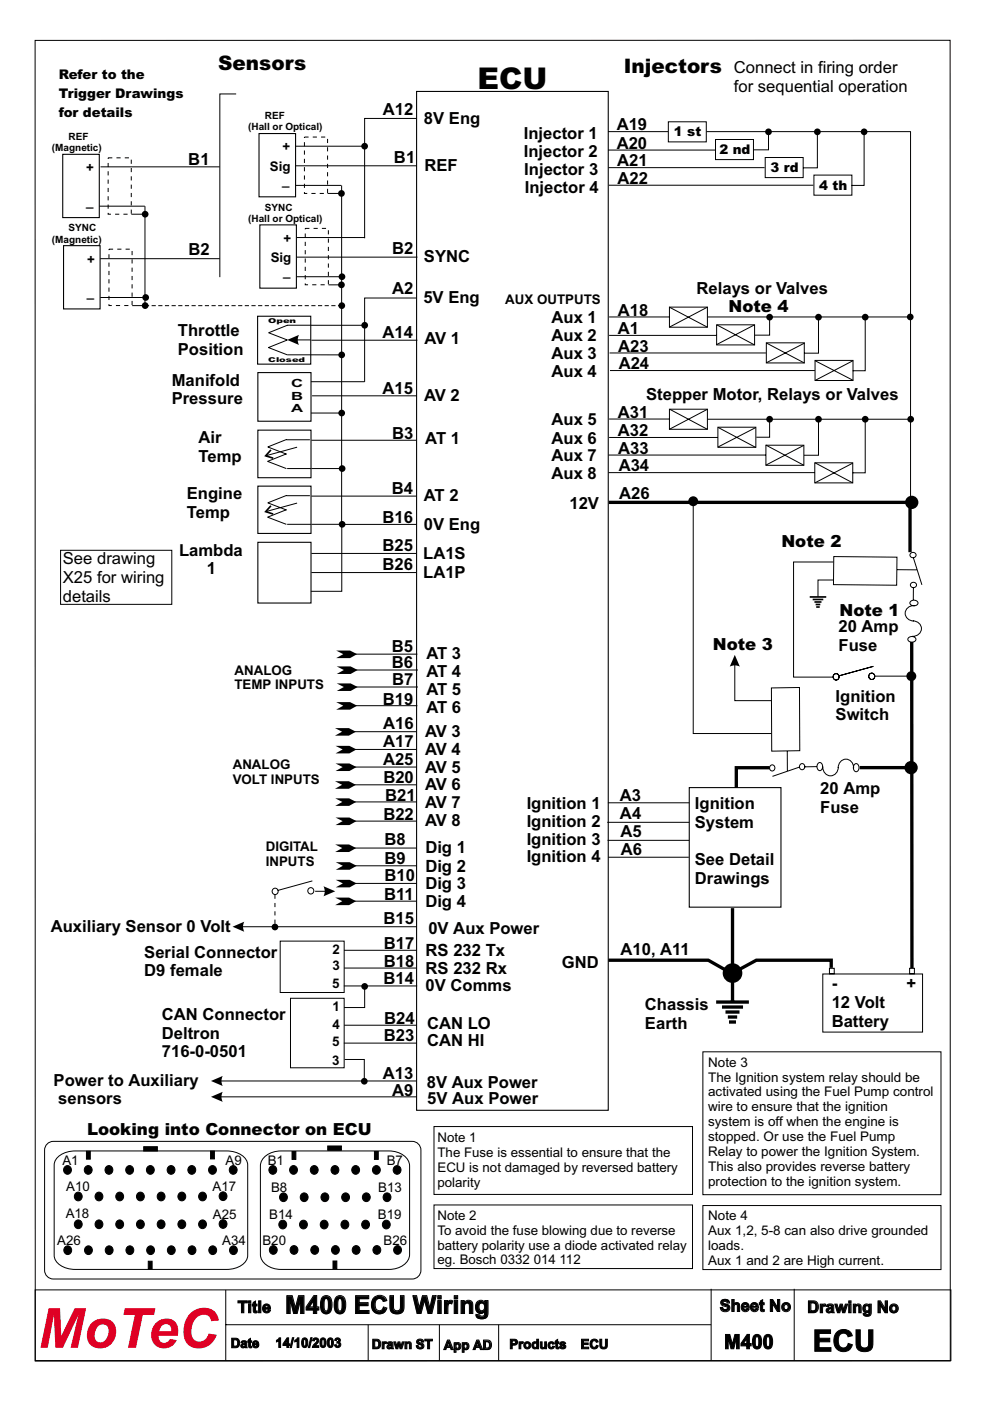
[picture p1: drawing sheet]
<svg xmlns="http://www.w3.org/2000/svg" width="210mm" height="297mm" viewBox="0 0 210 297" stroke-linecap="round" stroke-linejoin="round" font-family="sans-serif">
<g fill="none" stroke="#000" stroke-width=".21">
<path d="M7.4 8.6l194-.1 .1 280.1h-194zM50.1 19.9h-3.5v38.9M21.3 35.4h25.2M62.7 31h14.6M62.7 35.2h25.6M62.7 39.3h9.6M72.4 39.3v72M88.3 25.1h-11v25.4M128.9 31.8h22.8M128.9 27.9h12.7M129 35.5h33.1M129.1 39.3h43.4"/>
<path d="M141.7 25.8h8v4.3h-8zM149.8 27.9h43.3M151.7 29.6h8.1v4.2h-8.1zM162.2 33.4h8.1v4.3h-8.1zM162.9 28v3.8h-3.1M172.6 37.1h8v4.3h-8zM173.3 28v7.6h-3M183.2 28v11.3h-2.6M193.1 27.9v78.1M21.1 43.7h9.6M21.3 54.8h25.3M27.8 45.4h3"/>
<path d="M30.7 43.7v21.3M62.9 50.4h14.5M62.9 54.5h25.6M62.9 58.7h9.6M69.5 41h2.9M21.3 63.1h9.6M28 64.8h2.8M60.9 72.1l-4 1.6 4 1.5h11.5M60.9 69h16.4M60.9 69l-3.9 1.6 3.9 1.5M62.2 72.1h3.7M66 72.1h22.5"/>
<path d="M69.6 60.4h2.8M88.2 63.2h-10.9v17.8M129.1 71.1h22.9M129.1 67.2h12.8M129.2 74.8h33.2M129.3 78.6h43.4M141.9 65.1l8.1 4.3M141.9 65.1h8.1v4.3h-8.1zM150 65.1l-8.1 4.3M150 67.2h43M151.9 68.9h8.1v4.2h-8.1zM152 68.9l8 4.2"/>
<path d="M160 68.9l-8 4.1M162.5 72.7l8.1 4.3M162.5 72.7h8v4.2h-8zM163.2 67.2v3.9h-3.2M170.6 72.7l-8.1 4.2M172.8 76.5l8.1 4.1M172.8 76.4h8.1v4.3h-8.1zM173.5 67.2v7.7h-3M180.9 76.5l-8 4.1M183.4 67.2v11.4h-2.6M60.7 96.2l-4 1.6 4 1.5M60.7 93.2h5"/>
<path d="M60.8 93.2l-4 1.6 4 1.5M60.9 99.3h5M63 94.8l-6.4 1.8M65.9 80.9h11.4M65.9 87.6h6.5M66 93.3h22.2M66 99.3h6.5M66.2 83.9h22.2M129 96.5h33.4M129.1 92.8h23.1M129.1 88.8h12.8M141.9 86.8h8.1v4.2h-8.1z"/>
<path d="M142 86.8l8 4.2M150 88.9h43.1M150 86.8l-8.1 4.2M152.2 90.6h8.1v4.2h-8.1zM152.2 90.6l8 4.3M160.2 90.7l-8 4.1M162.4 94.4l8 4.2M162.4 94.4h8v4.3h-8zM163.2 88.9v3.8h-2.8M170.4 94.4l-8 4.2M172.8 98.1h8v4.3h-8zM172.8 98.1l8 4.3"/>
<path d="M173.5 88.9v7.6h-3M180.8 98.2l-8 4.2M183.4 88.9v11.3h-2.6M12.8 116.7h23.6v11.4h-23.6zM60.7 108.1l-4 1.6 4 1.5M60.7 105.1h5M60.8 105l-4 1.6 4 1.5M60.9 111.2h5M63 106.7l-6.4 1.7M66 105.2h22.2M66 111.2h6.5M66 117.3h22.2"/>
<path d="M72.4 111.2h15.9M72.5 111.1v14.3h-6.6M129 100.2h43.7M147 106.3v49.2h16.6M176.7 119.2h-8.4v24.4h8.5M176.8 118l13.4 .1-.1 6-13.4-.1zM193.7 118.2l1.8 5.8M66 121.4h22.2M72.9 138.7h15.6M176.7 123h-3.3v3.6M190.2 120.8h4.2M192.7 135.1a.83 .83 0 0 1 1-.1 .83 .83 0 0 1 .4 .8 .97 .97 0 0 1-1.6-.3z"/>
<path d="M193.2 127.4a.83 .83 0 0 1 .9-.1 .83 .83 0 0 1 .5 .8 .97 .97 0 0 1-1.7-.3zM193.6 131.6a1.65 1.65 0 0 1 1.8 1.8 1.65 1.65 0 0 1-2 1.5M193.7 124.5l-.1 2.7M193.9 128.4a1.65 1.65 0 0 0-2 1.5 1.65 1.65 0 0 0 1.8 1.8M72.6 155.1h15.6M72.7 158.9h15.7M72.9 149.6h15.6M73 142.1h15.6M73 145.7h15.6M155.8 140.1v8.5h7.8M163.6 145.9l5.9-.1 .1 13.4-6 .1zM166.9 159.3v4.1"/>
<path d="M185.2 141.3l-7.4 2M185.4 143.4h7.8M72.6 166.4h15.6M72.7 179.8h15.6M72.7 170h15.6M72.7 174.1h15.7M72.7 162.6h15.7M128.8 174.3h17.3M128.8 178.2h17.3M128.9 170.2h17.2M169.5 162.6l-5.7 2M173.2 162.5l-2.7 .1"/>
<path d="M173.4 161.9a.6 .6 0 0 1 .8-.1 .6 .6 0 0 1 .2 .7 .64 .64 0 0 1-.6 .9 .64 .64 0 0 1-.6-.9zM174.5 162.5a1.65 1.65 0 0 0 1.5 2 1.65 1.65 0 0 0 1.7-1.9M177.7 162.8a1.65 1.65 0 0 1 1.7-1.8 1.65 1.65 0 0 1 1.6 1.9M181.1 162.2a.6 .6 0 0 1 .8-.2 .6 .6 0 0 1 .2 .8 .64 .64 0 0 1-.6 .8 .64 .64 0 0 1-.6-.8zM50.6 196.5h37.8M59.4 199.5h13.6v10.9h-13.6zM66.2 186.8l-7.3 2M66.8 189h3M72.7 191.1h15.6M72.8 183.6h15.6M72.8 187.3h15.6M129 181.8h17"/>
<path d="M61.6 211.7h11.4v14.7h-11.4zM72.9 209h15.5M72.9 201.5h15.4M73 205.2h15.3M73 217.4h15.3M77.3 209.1v4.5h-4.4M174.4 206.5h21.2v12.3h-21.2zM175.9 205.3h1v1.1h-1zM192.9 205.3h1v1.1h-1zM46 229.2h42.3M46 232.6h42.4M72.9 221.2h15.5"/>
<path d="M73.1 224.6h4.1v4.6M92 238.9h54.8v14.3h-54.8zM149 223h50.5v30.3h-50.5zM10 242.5l.8-.4 .5-.1h76.1a1.86 1.86 0 0 1 1.8 1.8v25.5a1.86 1.86 0 0 1-1.8 1.9h-76.1a1.86 1.86 0 0 1-1.8-1.9v-25.5v-.4zM12.3 245.3a5.2 5.2 0 0 1 3.7-1.3h32.1a4.5 4.5 0 0 1 4.3 2.4l.1 19.8a3.3 3.3 0 0 1-2.7 2.7l-1.7 .2h-32.1a4.5 4.5 0 0 1-4.4-2.3l-.1-19.8 .1-.6zM56 245.4a4.9 4.9 0 0 1 3.6-1.4h22.9a3.9 3.9 0 0 1 4.3 3.2v18.8a3.9 3.9 0 0 1-4.3 3.1h-22.9a3.9 3.9 0 0 1-4.4-3.1v-18.8l.1-.6zM92 255.5h54.8v13.5h-54.8zM149 255.6h50.5v13.6h-50.5zM7.5 273.5h194.1v15h-194.1zM47.9 273.5v15M150.8 273.3v15.2M168.4 273.3v15.2"/>
<path d="M47.9 280.9h102.9M78.1 280.9v7.6M93.2 280.9v7.6M105.7 280.9v7.6"/>
<circle cx="193.6" cy="117.6" r=".6"/>
<circle cx="193.7" cy="124" r=".6"/>
<circle cx="177.3" cy="143.5" r=".65"/>
<circle cx="184.8" cy="143.4" r=".65"/>
<circle cx="163.8" cy="162.8" r=".6"/>
<circle cx="170.1" cy="162.5" r=".6"/>
<circle cx="58.3" cy="189" r=".65"/>
<circle cx="65.9" cy="188.9" r=".65"/>
</g>
<path d="M88.3 19.4h40.7v216h-40.7zM13.3 32.7h7.8v13.4h-7.8zM54.9 28.3h7.8v13.4h-7.8zM13.5 52.1h7.7v13.4h-7.7zM55.1 47.7h7.7v13.4h-7.7zM54.6 67h11.3v10.2h-11.3zM54.7 79h11.2v10.3h-11.2zM54.7 91.2h11.2v10.1h-11.2zM54.7 103.1h11.2v10h-11.2zM54.7 115h11.2v12.9h-11.2zM146.1 167h19.5v25.3h-19.5z" fill="none" stroke="#000" stroke-width=".23"/>
<g fill="#000">
<path d="M60.9 72.1l2.5-1.1a2.27 2.27 0 0 0 0 2.1z" fill-rule="evenodd"/>
<path d="M71.3 137.9h2.9l1.5 .8-1.5 .8h-2.9l1.5-.8z" fill-rule="evenodd"/>
<path d="M155.8 138.8l1.1 2.5a2.27 2.27 0 0 0-2.2 0z" fill-rule="evenodd"/>
<path d="M71 154.4h3l1.5 .7-1.5 .9h-3l1.5-.9z" fill-rule="evenodd"/>
<path d="M71.1 158.1h3l1.5 .8-1.5 .8h-3l1.6-.8z" fill-rule="evenodd"/>
<path d="M71.3 148.9h2.9l1.5 .7-1.5 .9h-2.9l1.5-.9z" fill-rule="evenodd"/>
<path d="M71.4 141.3h2.9l1.5 .8-1.5 .8h-2.9l1.5-.8z" fill-rule="evenodd"/>
<path d="M71.4 144.9h2.9l1.5 .8-1.5 .8h-2.9l1.5-.8z" fill-rule="evenodd"/>
<path d="M71 165.6h3l1.5 .8-1.5 .8h-3l1.5-.8z" fill-rule="evenodd"/>
<path d="M71.1 179h2.9l1.5 .8-1.5 .8h-2.9l1.5-.8z" fill-rule="evenodd"/>
<path d="M71.1 169.3h2.9l1.5 .7-1.5 .9h-2.9l1.5-.9z" fill-rule="evenodd"/>
<path d="M71.1 173.3h3l1.5 .8-1.5 .8h-3l1.6-.8z" fill-rule="evenodd"/>
<path d="M71.1 161.9h3l1.5 .7-1.5 .9h-3l1.6-.9z" fill-rule="evenodd"/>
<path d="M49.3 196.5l2.5-1.1a2.27 2.27 0 0 0 0 2.2z" fill-rule="evenodd"/>
<path d="M68.6 187.9l2.5 1.1-2.5 1a2.27 2.27 0 0 0 0-2.1z" fill-rule="evenodd"/>
<path d="M71.1 190.3h2.9l1.5 .8-1.5 .8h-2.9l1.5-.8z" fill-rule="evenodd"/>
<path d="M71.2 182.8h2.9l1.5 .8-1.5 .8h-2.9l1.5-.8z" fill-rule="evenodd"/>
<path d="M71.2 186.5h2.9l1.5 .8-1.5 .8h-2.9l1.5-.8z" fill-rule="evenodd"/>
<path d="M44.7 229.2l2.5-1.1a2.27 2.27 0 0 0 0 2.2z" fill-rule="evenodd"/>
<path d="M44.7 232.6l2.5-1.1a2.27 2.27 0 0 0 0 2.1z" fill-rule="evenodd"/>
<circle cx="77.3" cy="31" r=".71"/>
<circle cx="162.9" cy="27.9" r=".71"/>
<circle cx="173.3" cy="27.9" r=".71"/>
<circle cx="183.2" cy="27.9" r=".71"/>
<circle cx="30.8" cy="45.4" r=".71"/>
<circle cx="72.4" cy="41" r=".71"/>
<circle cx="72.5" cy="58.7" r=".71"/>
<circle cx="30.8" cy="64.8" r=".71"/>
<circle cx="30.9" cy="63.1" r=".71"/>
<circle cx="72.4" cy="60.4" r=".71"/>
<circle cx="72.4" cy="75.2" r=".71"/>
<circle cx="72.5" cy="64.8" r=".71"/>
<circle cx="77.3" cy="69" r=".71"/>
<circle cx="163.2" cy="67.2" r=".71"/>
<circle cx="173.5" cy="67.2" r=".71"/>
<circle cx="183.4" cy="67.2" r=".71"/>
<circle cx="193" cy="67.2" r=".71"/>
<circle cx="72.4" cy="87.6" r=".71"/>
<circle cx="72.5" cy="99.3" r=".71"/>
<circle cx="163.2" cy="88.9" r=".71"/>
<circle cx="173.5" cy="88.9" r=".71"/>
<circle cx="183.4" cy="88.9" r=".71"/>
<circle cx="193.1" cy="88.9" r=".71"/>
<circle cx="72.5" cy="111.2" r=".71"/>
<circle cx="147" cy="106.3" r="1.05"/>
<circle cx="193.3" cy="106.5" r="1.41"/>
<circle cx="193.2" cy="143.4" r="1.05"/>
<circle cx="193.2" cy="162.8" r="1.41"/>
<circle cx="58.3" cy="196.5" r=".71"/>
<circle cx="77.3" cy="209.1" r=".71"/>
<circle cx="155.3" cy="206.3" r="2.08"/>
<circle cx="77.2" cy="229.2" r=".71"/>
</g>
<g fill="none" stroke="#000" stroke-width=".71" stroke-linecap="butt">
<path d="M129.1 106.5h64.2M192.9 107.2v9.9M193.3 136.1l.1 69.2M163.2 162.8h-7.1v4.2M182.3 162.8h10.9M155.3 192.5v13.8M129 203.6h21.2l5 2.8 5.2-2.8h15.8v1.6M151.8 212.5h7M153.1 213.5h4.4M153.8 214.6h3M154.3 215.6h2M154.6 216.7h1.4"/>
<path d="M155.3 208v4.4"/>
</g>
<path d="M57.4 95.4l-1.1 1.2 1.6 .5M57.4 107.2l-1.1 1.3 1.6 .5M171.7 126.6h3.5M172.3 127.1h2.3M172.7 127.6h1.5M172.9 128.2h1M173.1 128.7h.7" fill="none" stroke="#000" stroke-width=".36"/>
<path d="M22.9 33.5h4.9v11.9h-4.9zM64.5 29.1h5v11.9h-5zM23.1 52.8h4.9v12h-4.9zM64.7 48.4h4.9v12h-4.9zM58.3 189.7v6.8" fill="none" stroke="#000" stroke-width=".21" stroke-dasharray=".9 .9" stroke-linecap="butt"/>
<path d="M30.7 64.8h41.8" fill="none" stroke="#000" stroke-width=".21" stroke-dasharray=".9 .5" stroke-linecap="butt"/>
<g fill="#000" stroke="#000" stroke-width=".21">
<path d="M18.3 244.1h.8v1.7h-.8z" fill-rule="evenodd"/>
<path d="M30.5 243.1h2.9v.9h-2.9z" fill-rule="evenodd"/>
<path d="M44.6 244h.9v1.7h-.9z" fill-rule="evenodd"/>
<path d="M61.9 244.1h.8v1.7h-.8z" fill-rule="evenodd"/>
<path d="M69.5 243h2.9v.9h-2.9z" fill-rule="evenodd"/>
<path d="M79.4 244.1h.8v1.7h-.8z" fill-rule="evenodd"/>
<path d="M31.4 267.4h.8v1.7h-.8z" fill-rule="evenodd"/>
<path d="M70.6 267.4h.8v1.6h-.8z" fill-rule="evenodd"/>
<circle cx="14.3" cy="248" r=".89"/>
<circle cx="16.6" cy="259.5" r=".89"/>
<circle cx="16.6" cy="253.6" r=".89"/>
<circle cx="18.7" cy="248" r=".89"/>
<circle cx="21" cy="259.5" r=".89"/>
<circle cx="21" cy="253.6" r=".89"/>
<circle cx="23.1" cy="248" r=".89"/>
<circle cx="25.3" cy="259.5" r=".89"/>
<circle cx="25.3" cy="253.6" r=".89"/>
<circle cx="27.5" cy="248" r=".89"/>
<circle cx="29.7" cy="259.5" r=".89"/>
<circle cx="29.7" cy="253.6" r=".89"/>
<circle cx="31.8" cy="248" r=".89"/>
<circle cx="34.1" cy="259.5" r=".89"/>
<circle cx="34.1" cy="253.6" r=".89"/>
<circle cx="36.2" cy="248" r=".89"/>
<circle cx="38.5" cy="259.5" r=".89"/>
<circle cx="38.5" cy="253.6" r=".89"/>
<circle cx="40.6" cy="248" r=".89"/>
<circle cx="42.9" cy="259.5" r=".89"/>
<circle cx="42.9" cy="253.6" r=".89"/>
<circle cx="45" cy="248" r=".89"/>
<circle cx="47.3" cy="259.5" r=".89"/>
<circle cx="47.3" cy="253.6" r=".89"/>
<circle cx="49.4" cy="248" r=".89"/>
<circle cx="57.8" cy="248" r=".89"/>
<circle cx="59.9" cy="259.6" r=".89"/>
<circle cx="60.1" cy="253.8" r=".89"/>
<circle cx="62.2" cy="248" r=".89"/>
<circle cx="64.3" cy="259.6" r=".89"/>
<circle cx="64.5" cy="253.8" r=".89"/>
<circle cx="66.6" cy="248" r=".89"/>
<circle cx="68.7" cy="259.6" r=".89"/>
<circle cx="68.9" cy="253.8" r=".89"/>
<circle cx="71" cy="248" r=".89"/>
<circle cx="73.1" cy="259.6" r=".89"/>
<circle cx="73.2" cy="253.8" r=".89"/>
<circle cx="75.4" cy="248" r=".89"/>
<circle cx="77.5" cy="259.6" r=".89"/>
<circle cx="77.6" cy="253.8" r=".89"/>
<circle cx="79.8" cy="248" r=".89"/>
<circle cx="81.9" cy="259.6" r=".89"/>
<circle cx="82" cy="253.8" r=".89"/>
<circle cx="84.2" cy="248" r=".89"/>
<circle cx="14.3" cy="265" r=".89"/>
<circle cx="18.7" cy="265" r=".89"/>
<circle cx="23.1" cy="265" r=".89"/>
<circle cx="27.5" cy="265" r=".89"/>
<circle cx="31.9" cy="265" r=".89"/>
<circle cx="36.3" cy="265" r=".89"/>
<circle cx="40.7" cy="265" r=".89"/>
<circle cx="45.1" cy="265" r=".89"/>
<circle cx="49.5" cy="265" r=".89"/>
<circle cx="57.9" cy="265" r=".89"/>
<circle cx="62.3" cy="265" r=".89"/>
<circle cx="66.7" cy="265" r=".89"/>
<circle cx="71.1" cy="265" r=".89"/>
<circle cx="75.5" cy="265" r=".89"/>
<circle cx="79.9" cy="265" r=".89"/>
<circle cx="84.3" cy="265" r=".89"/>
</g>
<text font-size="11.6" fill="#df0024" x="8.1" y="285.7">MoTeC</text>
<text font-size="6.4" x="172.3" y="286.5">ECU</text>
<text font-size="6.3" x="101.3" y="18.9">ECU</text>
<text font-size="5.3" x="60.5" y="278.5">M400 ECU Wiring</text>
<g font-size="4.2">
<text x="46.2" y="14.7">Sensors</text>
<text x="132.3" y="15.6">Injectors</text>
<text x="153.5" y="286">M400</text>
</g>
<g font-size="3.6">
<text x="90.1" y="160.1">AV 4</text>
<text x="90.2" y="184.8">Dig 2</text>
<text x="90.2" y="202.7">RS 232 Tx</text>
</g>
<g font-size="3.5">
<text x="155.6" y="15.5">Connect in firing order</text>
<text x="155.6" y="19.5">for sequential operation</text>
<text x="81.2" y="24.4">A12</text>
<text x="89.9" y="26.3">8V Eng</text>
<text x="111.1" y="29.5">Injector 1</text>
<text x="130.8" y="27.7">A19</text>
<text x="39.9" y="34.9">B1</text>
<text x="83.5" y="34.5">B1</text>
<text x="111.1" y="33.4">Injector 2</text>
<text x="130.8" y="31.6">A20</text>
<text x="130.8" y="35.3">A21</text>
<text x="90" y="36.4">REF</text>
<text x="111.2" y="37.1">Injector 3</text>
<text x="111.3" y="40.8">Injector 4</text>
<text x="130.9" y="39">A22</text>
<text x="83.1" y="53.9">B2</text>
<text x="40" y="54.1">B2</text>
<text x="89.9" y="55.6">SYNC</text>
<text x="83.1" y="62.2">A2</text>
<text x="89.8" y="64.2">5V Eng</text>
<text x="147.7" y="62.3">Relays or Valves</text>
<text x="37.7" y="71.2">Throttle</text>
<text x="81.1" y="71.6">A14</text>
<text x="116.9" y="68.5">Aux 1</text>
<text x="131" y="70.9">A1</text>
<text x="131" y="67">A18</text>
<text x="154.5" y="66.1">Note 4</text>
<text x="37.7" y="75.2">Position</text>
<text x="90" y="72.9">AV 1</text>
<text x="116.9" y="72.4">Aux 2</text>
<text x="116.9" y="76.1">Aux 3</text>
<text x="131.1" y="74.6">A23</text>
<text x="36.4" y="81.8">Manifold</text>
<text x="81.1" y="83.4">A15</text>
<text x="116.9" y="79.9">Aux 4</text>
<text x="131.2" y="78.3">A24</text>
<text x="36.4" y="85.7">Pressure</text>
<text x="89.9" y="84.9">AV 2</text>
<text x="131" y="88.5">A31</text>
<text x="137" y="84.9">Stepper Motor, Relays or Valves</text>
<text x="42.1" y="94">Air</text>
<text x="83.1" y="93">B3</text>
<text x="90.2" y="94.2">AT 1</text>
<text x="116.9" y="94">Aux 6</text>
<text x="116.9" y="90.1">Aux 5</text>
<text x="131" y="92.5">A32</text>
<text x="42.1" y="98">Temp</text>
<text x="116.9" y="101.5">Aux 8</text>
<text x="116.9" y="97.8">Aux 7</text>
<text x="131.1" y="96.2">A33</text>
<text x="131.2" y="100">A34</text>
<text x="39.6" y="105.9">Engine</text>
<text x="83" y="104.8">B4</text>
<text x="89.9" y="106.3">AT 2</text>
<text x="120.7" y="107.9">12V</text>
<text x="131.3" y="105.8">A26</text>
<text x="39.6" y="109.8">Temp</text>
<text x="81.1" y="111">B16</text>
<text x="89.9" y="112.5">0V Eng</text>
<text x="13.3" y="119.7">See drawing</text>
<text x="38" y="117.8">Lambda</text>
<text x="81.1" y="116.7">B25</text>
<text x="89.7" y="118.5">LA1S</text>
<text x="165.7" y="116">Note 2</text>
<text x="13.3" y="123.6">X25 for wiring</text>
<text x="43.8" y="121.7">1</text>
<text x="81.1" y="120.8">B26</text>
<text x="89.7" y="122.6">LA1P</text>
<text x="13.3" y="127.5">details</text>
<text x="178" y="130.6">Note 1</text>
<text x="151.1" y="137.9">Note 3</text>
<text x="177.8" y="134">20 Amp</text>
<text x="177.8" y="138">Fuse</text>
<text x="83.1" y="138.2">B5</text>
<text x="83.1" y="141.7">B6</text>
<text x="90.4" y="143.6">AT 4</text>
<text x="90.4" y="139.7">AT 3</text>
<text x="81.2" y="149.4">B19</text>
<text x="83.1" y="145.3">B7</text>
<text x="90.4" y="147.4">AT 5</text>
<text x="177.2" y="148.7">Ignition</text>
<text x="81.2" y="154.5">A16</text>
<text x="90.4" y="151.1">AT 6</text>
<text x="177.2" y="152.7">Switch</text>
<text x="81.3" y="158.4">A17</text>
<text x="90.1" y="156.2">AV 3</text>
<text x="81.2" y="162.2">A25</text>
<text x="81.3" y="166">B20</text>
<text x="90.1" y="163.8">AV 5</text>
<text x="90.1" y="167.5">AV 6</text>
<text x="81.3" y="173.9">B22</text>
<text x="81.7" y="169.7">B21</text>
<text x="90.1" y="171.3">AV 7</text>
<text x="111.7" y="171.5">Ignition 1</text>
<text x="131.4" y="169.8">A3</text>
<text x="131.5" y="173.7">A4</text>
<text x="147.3" y="171.6">Ignition</text>
<text x="173.9" y="168.4">20 Amp</text>
<text x="173.9" y="172.3">Fuse</text>
<text x="81.5" y="179.2">B8</text>
<text x="90.1" y="175.2">AV 8</text>
<text x="111.7" y="175.4">Ignition 2</text>
<text x="111.7" y="179.1">Ignition 3</text>
<text x="131.5" y="177.5">A5</text>
<text x="147.3" y="175.5">System</text>
<text x="81.5" y="183.1">B9</text>
<text x="90.2" y="180.8">Dig 1</text>
<text x="111.7" y="182.7">Ignition 4</text>
<text x="131.6" y="181.2">A6</text>
<text x="147.3" y="183.4">See Detail</text>
<text x="81.4" y="190.7">B11</text>
<text x="81.5" y="186.9">B10</text>
<text x="90.2" y="188.5">Dig 3</text>
<text x="147.3" y="187.4">Drawings</text>
<text x="10.8" y="197.6">Auxiliary Sensor 0 Volt</text>
<text x="81.3" y="196">B15</text>
<text x="90.2" y="192.2">Dig 4</text>
<text x="90.8" y="198">0V Aux Power</text>
<text x="30.6" y="203.1">Serial Connector</text>
<text x="81.4" y="201.3">B17</text>
<text x="131.6" y="202.6">A10, A11</text>
<text x="30.6" y="207">D9 female</text>
<text x="81.3" y="208.7">B14</text>
<text x="81.4" y="205">B18</text>
<text x="90.2" y="206.4">RS 232 Rx</text>
<text x="119.1" y="205.2">GND</text>
<text x="176.3" y="209.8">-</text>
<text x="192.2" y="209.8">+</text>
<text x="90.2" y="210.1">0V Comms</text>
<text x="136.8" y="214.2">Chassis</text>
<text x="176.3" y="213.7">12 Volt</text>
<text x="34.3" y="216.3">CAN Connector</text>
<text x="34.3" y="220.2">Deltron</text>
<text x="81.4" y="220.8">B23</text>
<text x="81.4" y="217.1">B24</text>
<text x="90.5" y="221.8">CAN HI</text>
<text x="90.6" y="218.1">CAN LO</text>
<text x="136.8" y="218.1">Earth</text>
<text x="176.3" y="217.6">Battery</text>
<text x="34.3" y="224.2">716-0-0501</text>
<text x="11.4" y="230.2">Power to Auxiliary</text>
<text x="81.2" y="228.8">A13</text>
<text x="83.1" y="232.3">A9</text>
<text x="90.5" y="230.7">8V Aux Power</text>
<text x="12.3" y="234.1">sensors</text>
<text x="90.6" y="234">5V Aux Power</text>
<text x="18.4" y="240.6">Looking into Connector on ECU</text>
<text x="50.4" y="278.3">Title</text>
<text x="152.6" y="278.1">Sheet No</text>
<text x="171.2" y="278.3">Drawing No</text>
</g>
<g font-size="2.8">
<text x="12.5" y="16.8">Refer to the</text>
<text x="12.5" y="20.8">Trigger Drawings</text>
<text x="12.5" y="24.8">for details</text>
<text x="142.9" y="28.9">1 st</text>
<text x="59.9" y="32.1">+</text>
<text x="152.5" y="32.7">2 nd</text>
<text x="18.3" y="36.5">+</text>
<text x="57.2" y="36.3">Sig</text>
<text x="59.9" y="39.2">_</text>
<text x="163.3" y="36.5">3 rd</text>
<text x="173.7" y="40.3">4 th</text>
<text x="18.2" y="43.6">_</text>
<text x="60.1" y="51.5">+</text>
<text x="18.5" y="55.9">+</text>
<text x="57.4" y="55.6">Sig</text>
<text x="60" y="58.6">_</text>
<text x="18.4" y="63">_</text>
<text x="107.1" y="64.4">AUX OUTPUTS</text>
<text x="49.7" y="143">ANALOG</text>
<text x="49.7" y="146.2">TEMP INPUTS</text>
<text x="49.4" y="163">ANALOG</text>
<text x="49.4" y="166.2">VOLT INPUTS</text>
<text x="56.3" y="180.4">DIGITAL</text>
<text x="56.3" y="183.5">INPUTS</text>
<text x="70.5" y="202.3">2</text>
<text x="70.4" y="209.6">5</text>
<text x="70.5" y="205.7">3</text>
<text x="70.5" y="214.5">1</text>
<text x="70.4" y="221.7">5</text>
<text x="70.5" y="218.2">4</text>
<text x="70.4" y="225.7">3</text>
<text x="150.1" y="226.1">Note 3</text>
<text x="150.1" y="229.3">The Ignition system relay should be</text>
<text x="150.1" y="232.5">activated using the Fuel Pump control</text>
<text x="150.1" y="235.6">wire to ensure that the ignition</text>
<text x="150.1" y="238.8">system is off when the engine is</text>
<text x="92.8" y="242.2">Note 1</text>
<text x="92.8" y="245.3">The Fuse is essential to ensure that the</text>
<text x="150.1" y="241.9">stopped. Or use the Fuel Pump</text>
<text x="150.1" y="245.1">Relay to power the Ignition System.</text>
<text x="13.2" y="246.9">A1</text>
<text x="47.8" y="246.9">A9</text>
<text x="56.8" y="246.9">B1</text>
<text x="82" y="246.9">B7</text>
<text x="92.8" y="248.5">ECU is not damaged by reversed battery</text>
<text x="92.8" y="251.6">polarity</text>
<text x="150.1" y="248.2">This also provides reverse battery</text>
<text x="150.1" y="251.4">protection to the ignition system.</text>
<text x="14" y="252.6">A10</text>
<text x="45.1" y="252.6">A17</text>
<text x="57.5" y="252.6">B8</text>
<text x="80.2" y="252.6">B13</text>
<text x="12.2" y="263.9">A26</text>
<text x="13.9" y="258.3">A18</text>
<text x="45.1" y="258.4">A25</text>
<text x="47.1" y="263.9">A34</text>
<text x="55.6" y="264">B20</text>
<text x="57.1" y="258.5">B14</text>
<text x="80.1" y="258.5">B19</text>
<text x="81.3" y="264">B26</text>
<text x="92.8" y="258.6">Note 2</text>
<text x="92.8" y="261.8">To avoid the fuse blowing due to reverse</text>
<text x="150.1" y="258.7">Note 4</text>
<text x="150.1" y="261.9">Aux 1,2, 5-8 can also drive grounded</text>
<text x="92.8" y="264.9">battery polarity use a diode activated relay</text>
<text x="92.8" y="268.1">eg. Bosch 0332 014 112</text>
<text x="150.1" y="265">loads.</text>
<text x="150.1" y="268.2">Aux 1 and 2 are High current.</text>
<text x="48.9" y="285.7">Date</text>
<text x="58.4" y="285.7">14/10/2003</text>
<text x="78.8" y="286">Drawn ST</text>
<text x="94.1" y="286.1">App AD</text>
<text x="108" y="286">Products</text>
<text x="123.1" y="286">ECU</text>
</g>
<g font-size="2.4">
<text x="61.8" y="82.1">C</text>
<text x="61.8" y="84.8">B</text>
<text x="61.8" y="87.5">A</text>
</g>
<g font-size="2.1">
<text x="14.5" y="29.7">REF</text>
<text x="52.6" y="27.7">(Hall or Optical)</text>
<text x="56.2" y="25.3">REF</text>
<text x="11" y="32.1">(Magnetic)</text>
<text x="52.6" y="47">(Hall or Optical)</text>
<text x="56.2" y="44.7">SYNC</text>
<text x="11" y="51.4">(Magnetic)</text>
<text x="14.5" y="49.1">SYNC</text>
</g>
<g font-size="1.4">
<text x="56.9" y="68.5">Open</text>
<text x="56.9" y="76.7">Closed</text>
</g>
</svg>
